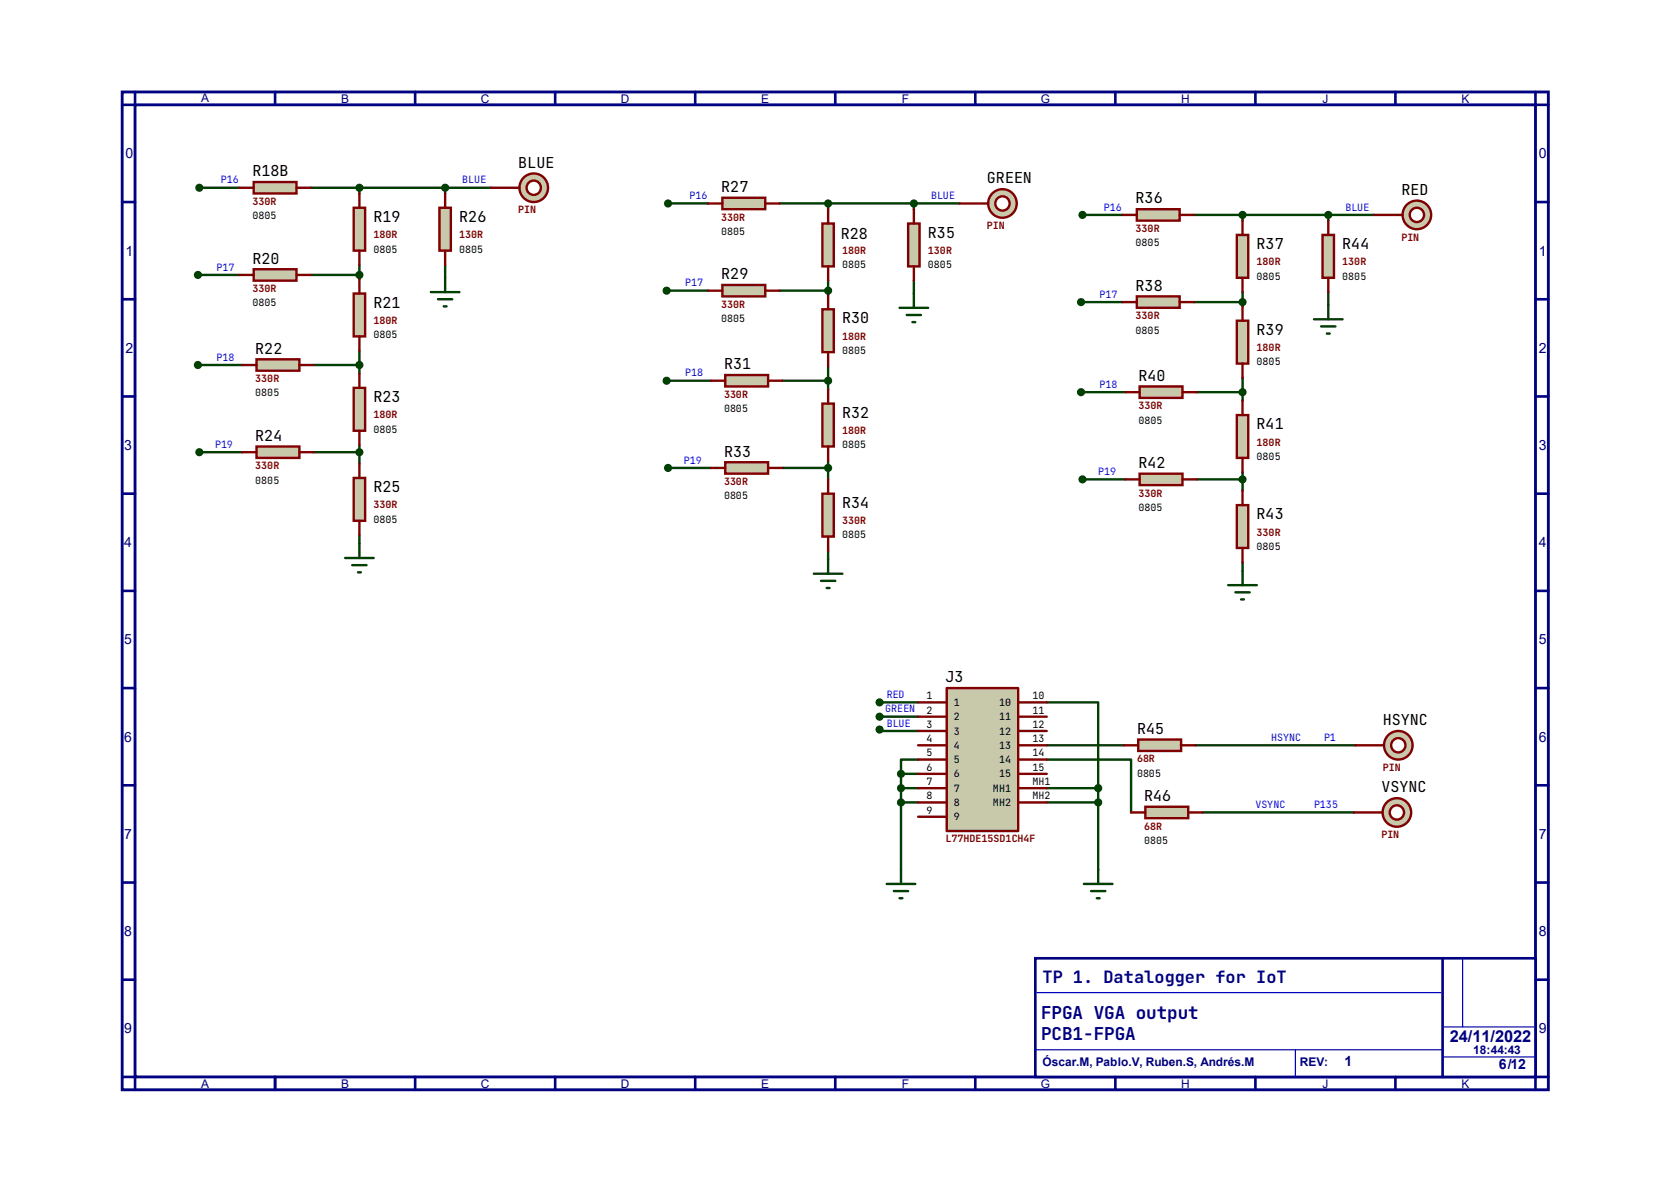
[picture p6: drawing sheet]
<svg xmlns="http://www.w3.org/2000/svg" width="297mm" height="210mm" viewBox="0 0 297 210" stroke-linecap="round" stroke-linejoin="round" font-family="sans-serif">
<path d="M21.7 16.3h253.5v177.3h-253.5zM24 18.6h248.9v172.7h-248.9z" fill="none" stroke="#000080" stroke-width=".51"/>
<path d="M24 16.3v2.3h-2.3M48.9 16.3v2.3" fill="none" stroke="#000080" stroke-width=".47"/>
<path d="M184 170.3h88.9v21h-88.9z" fill="#fff" stroke="#000080" stroke-width=".47"/>
<g fill="none" stroke="#000080" stroke-width=".47">
<path d="M73.8 16.3v2.3M98.7 16.3v2.3M123.6 16.3v2.3M148.5 16.3v2.3M173.4 16.3v2.3M198.2 16.3v2.3M223.1 16.3v2.3M248 16.3v2.3M272.9 16.3v2.3h2.3M21.7 35.9h2.3M272.9 35.9h2.3M21.7 53.2h2.3"/>
<path d="M272.9 53.2h2.3M21.7 70.4h2.3M272.9 70.4h2.3M21.7 87.7h2.3M272.9 87.7h2.3M21.7 105h2.3M272.9 105h2.3M21.7 122.3h2.3M21.7 139.5h2.3M272.9 122.3h2.3M272.9 139.5h2.3M21.7 156.8h2.3"/>
<path d="M272.9 156.8h2.3M21.7 174.1h2.3M256.4 170.3v21M272.9 174.1h2.3M21.7 191.3h2.3v2.3M48.9 191.3v2.3M73.8 191.3v2.3M98.7 191.3v2.3M123.6 191.3v2.3M148.5 191.3v2.3M173.4 191.3v2.3M198.2 191.3v2.3"/>
<path d="M223.1 191.3v2.3M248 191.3v2.3M275.2 191.3h-2.3v2.3"/>
</g>
<path d="M184.3 176.4h71.9M260 170.3v12.2M184 186.5h72.4M230.3 186.5v4.8M256.4 182.5h16.3M256.4 187.8h16.5" fill="none" stroke="#0000c0" stroke-width=".21"/>
<g fill="none" stroke="#004000" stroke-width=".42">
<path d="M35.4 33.4h7.1M55.2 33.4h32M63.9 33.4v1M79.1 33.4v1M118.7 36.2h7.2M138.6 36.2h32M147.2 36.2v1M162.4 36.2v1M192.4 38.2h7.1M212.2 38.2h32M220.9 38.2v1M236.1 38.2v1"/>
<path d="M35.2 48.9h7.3M55.2 48.9h8.7M63.9 47.1v2.5M79.1 47.1v2.3M118.5 51.6h7.4M138.6 51.6h8.6M147.2 49.9v2.5M162.4 49.9v2.3M192.2 53.7h7.3M212.2 53.7h8.7M220.9 51.9v2.5M236.1 51.9v2.3"/>
<path d="M35.2 64.9h7.9M55.8 64.9h8.1M63.9 62.3v4.1M63.9 79.1v3.3M118.5 67.6h7.9M139.1 67.6h8.1M147.2 65.1v4.1M192.2 69.7h7.8M212.7 69.7h8.2M220.9 67.1v4.1M35.4 80.3h7.7M55.8 80.3h8.1"/>
<path d="M63.9 95.1v1.5M118.7 83.1h7.7M139.1 83.1h8.1M147.2 81.9v3.3M147.2 97.9v1.5M192.4 85.2h7.6M212.7 85.2h8.2M220.9 83.9v3.3M220.9 99.9v1.5M156.3 129.6v.3h6.9M156.3 124.8h6.9M156.3 127.3h6.9"/>
<path d="M160.1 137.5h3.1M160.1 137.5v17M163.2 135h-3.1v2.5M186.1 124.8h9.1v15.2M186.1 135h14.9v9.4M186.1 132.4h13.7M212.5 132.4h28.4M160.1 140h3.1M160.1 142.6h3.1M186.1 140h9.1M186.1 142.6h9.1M195.2 140v14.5"/>
<path d="M213.7 144.4h27"/>
</g>
<circle cx="94.9" cy="33.4" r="2.54" fill="#c8c8aa" stroke="#800000" stroke-width=".42"/>
<circle cx="94.9" cy="33.4" r="1.27" fill="#fff" stroke="#800000" stroke-width=".42"/>
<path d="M87.2 33.4h5.1" fill="none" stroke="#800000" stroke-width=".42"/>
<path d="M45.1 32.3h7.6v2.1h-7.6z" fill="#c8c8aa" stroke="#800000" stroke-width=".42"/>
<path d="M42.5 33.4h2.6M52.7 33.4h2.5" fill="none" stroke="#800000" stroke-width=".42"/>
<path d="M45.1 47.8h7.6v2.1h-7.6z" fill="#c8c8aa" stroke="#800000" stroke-width=".42"/>
<path d="M42.5 48.9h2.6M52.7 48.9h2.5" fill="none" stroke="#800000" stroke-width=".42"/>
<path d="M45.6 63.8h7.6v2.1h-7.6z" fill="#c8c8aa" stroke="#800000" stroke-width=".42"/>
<path d="M43.1 64.9h2.5M53.2 64.9h2.6" fill="none" stroke="#800000" stroke-width=".42"/>
<path d="M45.6 79.3h7.6v2.1h-7.6z" fill="#c8c8aa" stroke="#800000" stroke-width=".42"/>
<path d="M43.1 80.3h2.5M53.2 80.3h2.6" fill="none" stroke="#800000" stroke-width=".42"/>
<path d="M62.9 84.9h2v7.6h-2z" fill="#c8c8aa" stroke="#800000" stroke-width=".42"/>
<path d="M63.9 82.4v2.5M63.9 92.5v2.6" fill="none" stroke="#800000" stroke-width=".42"/>
<path d="M62.9 68.9h2v7.6h-2z" fill="#c8c8aa" stroke="#800000" stroke-width=".42"/>
<path d="M63.9 66.4v2.5M63.9 76.5v2.6" fill="none" stroke="#800000" stroke-width=".42"/>
<path d="M62.9 52.2h2v7.6h-2z" fill="#c8c8aa" stroke="#800000" stroke-width=".42"/>
<path d="M63.9 49.6v2.6M63.9 59.8v2.5" fill="none" stroke="#800000" stroke-width=".42"/>
<path d="M62.9 36.9h2v7.6h-2z" fill="#c8c8aa" stroke="#800000" stroke-width=".42"/>
<path d="M63.9 34.4v2.5M63.9 44.5v2.6" fill="none" stroke="#800000" stroke-width=".42"/>
<path d="M78.1 36.9h2v7.6h-2z" fill="#c8c8aa" stroke="#800000" stroke-width=".42"/>
<path d="M79.1 34.4v2.5M79.1 44.5v2.6" fill="none" stroke="#800000" stroke-width=".42"/>
<g fill="#004000" stroke="#004000" stroke-width=".42">
<circle cx="63.9" cy="33.4" r=".51"/>
<circle cx="79.1" cy="33.4" r=".51"/>
<circle cx="63.9" cy="48.9" r=".51"/>
<circle cx="63.9" cy="64.9" r=".51"/>
<circle cx="63.9" cy="80.3" r=".51"/>
<circle cx="35.4" cy="33.4" r=".51"/>
<circle cx="35.2" cy="48.9" r=".51"/>
<circle cx="35.2" cy="64.9" r=".51"/>
<circle cx="35.4" cy="80.3" r=".51"/>
</g>
<path d="M76.6 51.9h5.1M77.9 53.2h2.5M78.9 54.4h.5M79.1 49.4v2.5M61.3 99.1h5.1M63.9 96.6v2.5M62.6 100.4h2.6M63.6 101.7h.5" fill="none" stroke="#004000" stroke-width=".42"/>
<circle cx="178.2" cy="36.2" r="2.54" fill="#c8c8aa" stroke="#800000" stroke-width=".42"/>
<circle cx="178.2" cy="36.2" r="1.27" fill="#fff" stroke="#800000" stroke-width=".42"/>
<path d="M170.6 36.2h5" fill="none" stroke="#800000" stroke-width=".42"/>
<path d="M128.4 35.1h7.6v2.1h-7.6z" fill="#c8c8aa" stroke="#800000" stroke-width=".42"/>
<path d="M125.9 36.2h2.5M136 36.2h2.6" fill="none" stroke="#800000" stroke-width=".42"/>
<path d="M128.4 50.6h7.6v2.1h-7.6z" fill="#c8c8aa" stroke="#800000" stroke-width=".42"/>
<path d="M125.9 51.6h2.5M136 51.6h2.6" fill="none" stroke="#800000" stroke-width=".42"/>
<path d="M128.9 66.6h7.6v2.1h-7.6z" fill="#c8c8aa" stroke="#800000" stroke-width=".42"/>
<path d="M126.4 67.6h2.5M136.5 67.6h2.6" fill="none" stroke="#800000" stroke-width=".42"/>
<path d="M128.9 82.1h7.6v2.1h-7.6z" fill="#c8c8aa" stroke="#800000" stroke-width=".42"/>
<path d="M126.4 83.1h2.5M136.5 83.1h2.6" fill="none" stroke="#800000" stroke-width=".42"/>
<path d="M146.2 87.7h2v7.6h-2z" fill="#c8c8aa" stroke="#800000" stroke-width=".42"/>
<path d="M147.2 85.2v2.5M147.2 95.3v2.6" fill="none" stroke="#800000" stroke-width=".42"/>
<path d="M146.2 71.7h2v7.6h-2z" fill="#c8c8aa" stroke="#800000" stroke-width=".42"/>
<path d="M147.2 69.2v2.5M147.2 79.3v2.6" fill="none" stroke="#800000" stroke-width=".42"/>
<path d="M146.2 54.9h2v7.7h-2z" fill="#c8c8aa" stroke="#800000" stroke-width=".42"/>
<path d="M147.2 52.4v2.5M147.2 62.6v2.5" fill="none" stroke="#800000" stroke-width=".42"/>
<path d="M146.2 39.7h2v7.6h-2z" fill="#c8c8aa" stroke="#800000" stroke-width=".42"/>
<path d="M147.2 37.2v2.5M147.2 47.3v2.6" fill="none" stroke="#800000" stroke-width=".42"/>
<path d="M161.4 39.7h2v7.6h-2z" fill="#c8c8aa" stroke="#800000" stroke-width=".42"/>
<path d="M162.4 37.2v2.5M162.4 47.3v2.6" fill="none" stroke="#800000" stroke-width=".42"/>
<g fill="#004000" stroke="#004000" stroke-width=".42">
<circle cx="147.2" cy="36.2" r=".51"/>
<circle cx="162.4" cy="36.2" r=".51"/>
<circle cx="147.2" cy="51.6" r=".51"/>
<circle cx="147.2" cy="67.6" r=".51"/>
<circle cx="147.2" cy="83.1" r=".51"/>
<circle cx="118.7" cy="36.2" r=".51"/>
<circle cx="118.5" cy="51.6" r=".51"/>
<circle cx="118.5" cy="67.6" r=".51"/>
<circle cx="118.7" cy="83.1" r=".51"/>
</g>
<path d="M159.9 54.7h5.1M161.2 56h2.5M162.2 57.2h.5M162.4 52.2v2.5M147.2 99.4v2.5M144.7 101.9h5M145.9 103.2h2.6M146.9 104.5h.5" fill="none" stroke="#004000" stroke-width=".42"/>
<circle cx="251.8" cy="38.2" r="2.54" fill="#c8c8aa" stroke="#800000" stroke-width=".42"/>
<circle cx="251.8" cy="38.2" r="1.27" fill="#fff" stroke="#800000" stroke-width=".42"/>
<path d="M244.2 38.2h5.1" fill="none" stroke="#800000" stroke-width=".42"/>
<path d="M202.1 37.2h7.6v2h-7.6z" fill="#c8c8aa" stroke="#800000" stroke-width=".42"/>
<path d="M199.5 38.2h2.6M209.7 38.2h2.5" fill="none" stroke="#800000" stroke-width=".42"/>
<path d="M202.1 52.7h7.6v2h-7.6z" fill="#c8c8aa" stroke="#800000" stroke-width=".42"/>
<path d="M199.5 53.7h2.6M209.7 53.7h2.5" fill="none" stroke="#800000" stroke-width=".42"/>
<path d="M202.6 68.7h7.6v2h-7.6z" fill="#c8c8aa" stroke="#800000" stroke-width=".42"/>
<path d="M200 69.7h2.6M210.2 69.7h2.5" fill="none" stroke="#800000" stroke-width=".42"/>
<path d="M202.6 84.2h7.6v2h-7.6z" fill="#c8c8aa" stroke="#800000" stroke-width=".42"/>
<path d="M200 85.2h2.6M210.2 85.2h2.5" fill="none" stroke="#800000" stroke-width=".42"/>
<path d="M219.8 89.7h2.1v7.7h-2.1z" fill="#c8c8aa" stroke="#800000" stroke-width=".42"/>
<path d="M220.9 87.2v2.5M220.9 97.4v2.5" fill="none" stroke="#800000" stroke-width=".42"/>
<path d="M219.8 73.7h2.1v7.7h-2.1z" fill="#c8c8aa" stroke="#800000" stroke-width=".42"/>
<path d="M220.9 71.2v2.5M220.9 81.4v2.5" fill="none" stroke="#800000" stroke-width=".42"/>
<path d="M219.8 57h2.1v7.6h-2.1z" fill="#c8c8aa" stroke="#800000" stroke-width=".42"/>
<path d="M220.9 54.4v2.6M220.9 64.6v2.5" fill="none" stroke="#800000" stroke-width=".42"/>
<path d="M219.8 41.7h2.1v7.7h-2.1z" fill="#c8c8aa" stroke="#800000" stroke-width=".42"/>
<path d="M220.9 39.2v2.5M220.9 49.4v2.5" fill="none" stroke="#800000" stroke-width=".42"/>
<path d="M235.1 41.7h2v7.7h-2z" fill="#c8c8aa" stroke="#800000" stroke-width=".42"/>
<path d="M236.1 39.2v2.5M236.1 49.4v2.5" fill="none" stroke="#800000" stroke-width=".42"/>
<g fill="#004000" stroke="#004000" stroke-width=".42">
<circle cx="220.9" cy="38.2" r=".51"/>
<circle cx="236.1" cy="38.2" r=".51"/>
<circle cx="220.9" cy="53.7" r=".51"/>
<circle cx="220.9" cy="69.7" r=".51"/>
<circle cx="220.9" cy="85.2" r=".51"/>
<circle cx="192.4" cy="38.2" r=".51"/>
<circle cx="192.2" cy="53.7" r=".51"/>
<circle cx="192.2" cy="69.7" r=".51"/>
<circle cx="192.4" cy="85.2" r=".51"/>
</g>
<path d="M233.6 56.7h5M234.8 58h2.6M235.8 59.3h.5M236.1 54.2v2.5M218.3 104h5.1M219.6 105.2h2.5M220.6 106.5h.5M220.9 101.4v2.6" fill="none" stroke="#004000" stroke-width=".42"/>
<path d="M168.3 122.3h12.7v25.4h-12.7z" fill="#c8c8aa" stroke="#800000" stroke-width=".42"/>
<g fill="none" stroke="#800000" stroke-width=".42">
<path d="M163.2 124.8h5.1M163.2 127.3h5.1M163.2 129.9h5.1M163.2 132.4h5.1M163.2 135h5.1M163.2 137.5h5.1M181 124.8h5.1M181 127.3h5.1M181 129.9h5.1M181 132.4h5.1M181 135h5.1M181 137.5h5.1"/>
<path d="M163.2 140h5.1M163.2 142.6h5.1M163.2 145.1h5.1M181 140h5.1M181 142.6h5.1"/>
</g>
<g fill="#004000" stroke="#004000" stroke-width=".42">
<circle cx="156.3" cy="124.8" r=".51"/>
<circle cx="156.3" cy="127.3" r=".51"/>
<circle cx="156.3" cy="129.6" r=".51"/>
<circle cx="160.1" cy="137.5" r=".51"/>
<circle cx="160.1" cy="140" r=".51"/>
<circle cx="160.1" cy="142.6" r=".51"/>
<circle cx="195.2" cy="140" r=".51"/>
<circle cx="195.2" cy="142.6" r=".51"/>
</g>
<path d="M157.6 157.1h5.1M158.9 158.3h2.5M159.9 159.6h.5M160.1 154.5v2.6M192.7 157.1h5M193.9 158.3h2.6M194.9 159.6h.6M195.2 154.5v2.6" fill="none" stroke="#004000" stroke-width=".42"/>
<path d="M202.3 131.4h7.6v2h-7.6z" fill="#c8c8aa" stroke="#800000" stroke-width=".42"/>
<path d="M199.8 132.4h2.5M209.9 132.4h2.6" fill="none" stroke="#800000" stroke-width=".42"/>
<path d="M203.6 143.3h7.6v2.1h-7.6z" fill="#c8c8aa" stroke="#800000" stroke-width=".42"/>
<path d="M201 144.4h2.6M211.2 144.4h2.5" fill="none" stroke="#800000" stroke-width=".42"/>
<circle cx="248.5" cy="132.4" r="2.54" fill="#c8c8aa" stroke="#800000" stroke-width=".42"/>
<circle cx="248.5" cy="132.4" r="1.27" fill="#fff" stroke="#800000" stroke-width=".42"/>
<path d="M240.9 132.4h5.1" fill="none" stroke="#800000" stroke-width=".42"/>
<circle cx="248.3" cy="144.4" r="2.54" fill="#c8c8aa" stroke="#800000" stroke-width=".42"/>
<circle cx="248.3" cy="144.4" r="1.27" fill="#fff" stroke="#800000" stroke-width=".42"/>
<path d="M240.7 144.4h5" fill="none" stroke="#800000" stroke-width=".42"/>
<g font-size="3.1" fill="#000080">
<text x="185" y="184.8">PCB1-FPGA</text>
<text x="185" y="181">FPGA VGA output</text>
</g>
<text font-size="3" fill="#000080" x="185.3" y="174.7">TP 1. Datalogger for IoT</text>
<text font-size="2.9" fill="#000080" x="257.7" y="185.2">24/11/2022</text>
<g font-size="2.7">
<text x="92.1" y="29.8">BLUE</text>
<text x="44.9" y="31.3">R18B</text>
<text x="128.2" y="34.1">R27</text>
<text x="175.4" y="32.6">GREEN</text>
<text x="249.1" y="34.6">RED</text>
<text x="66.4" y="39.4">R19</text>
<text x="81.6" y="39.4">R26</text>
<text x="201.8" y="36.2">R36</text>
<text x="44.9" y="46.8">R20</text>
<text x="149.4" y="42.5">R28</text>
<text x="164.9" y="42.2">R35</text>
<text x="223.4" y="44.2">R37</text>
<text x="238.6" y="44.2">R44</text>
<text x="128.2" y="49.6">R29</text>
<text x="201.8" y="51.6">R38</text>
<text x="66.4" y="54.7">R21</text>
<text x="149.7" y="57.4">R30</text>
<text x="223.4" y="59.5">R39</text>
<text x="45.4" y="62.8">R22</text>
<text x="128.7" y="65.6">R31</text>
<text x="66.4" y="71.4">R23</text>
<text x="202.4" y="67.6">R40</text>
<text x="149.7" y="74.2">R32</text>
<text x="223.4" y="76.2">R41</text>
<text x="45.4" y="78.3">R24</text>
<text x="128.7" y="81.1">R33</text>
<text x="202.4" y="83.1">R42</text>
<text x="66.4" y="87.4">R25</text>
<text x="149.7" y="90.2">R34</text>
<text x="223.4" y="92.2">R43</text>
<text x="168.1" y="121.2">J3</text>
<text x="202.1" y="130.4">R45</text>
<text x="245.8" y="128.9">HSYNC</text>
<text x="203.4" y="142.3">R46</text>
<text x="245.5" y="140.8">VSYNC</text>
</g>
<g font-size="2.5" fill="#000080">
<text x="22.3" y="28.2">0</text>
<text x="273.5" y="28.2">0</text>
<text x="22.3" y="45.4">1</text>
<text x="273.5" y="45.4">1</text>
<text x="22.3" y="62.7">2</text>
<text x="273.5" y="62.7">2</text>
<text x="22.1" y="80">3</text>
<text x="273.5" y="80">3</text>
<text x="22.1" y="97.2">4</text>
<text x="273.5" y="97.2">4</text>
<text x="22.1" y="114.5">5</text>
<text x="273.5" y="114.5">5</text>
<text x="22.1" y="131.8">6</text>
<text x="273.5" y="131.8">6</text>
<text x="22.1" y="149.1">7</text>
<text x="273.5" y="149.1">7</text>
<text x="22.1" y="166.3">8</text>
<text x="273.5" y="166.3">8</text>
<text x="22.1" y="183.6">9</text>
<text x="273.5" y="183.6">9</text>
<text x="239" y="189.5">1</text>
<text x="266.4" y="190">6/12</text>
</g>
<g font-size="2.1" fill="#000080">
<text x="35.7" y="18.1">A</text>
<text x="60.6" y="18.4">B</text>
<text x="85.5" y="18.4">C</text>
<text x="110.4" y="18.4">D</text>
<text x="135.3" y="18.4">E</text>
<text x="160.3" y="18.4">F</text>
<text x="185" y="18.4">G</text>
<text x="209.9" y="18.4">H</text>
<text x="235.1" y="18.4">J</text>
<text x="259.7" y="18.4">K</text>
<text x="185.3" y="189.5">Óscar.M, Pablo.V, Ruben.S, Andrés.M</text>
<text x="231.1" y="189.4">REV:</text>
<text x="261.9" y="187.3">18:44:43</text>
<text x="35.7" y="193.4">A</text>
<text x="60.6" y="193.4">B</text>
<text x="85.5" y="193.4">C</text>
<text x="110.4" y="193.4">D</text>
<text x="135.3" y="193.4">E</text>
<text x="160.3" y="193.4">F</text>
<text x="185" y="193.4">G</text>
<text x="209.9" y="193.4">H</text>
<text x="235.1" y="193.4">J</text>
<text x="259.7" y="193.4">K</text>
</g>
<g font-size="1.8" fill="#00f">
<text x="39.2" y="32.6">P16</text>
<text x="82.2" y="32.6">BLUE</text>
<text x="122.6" y="35.4">P16</text>
<text x="165.5" y="35.4">BLUE</text>
<text x="196.2" y="37.4">P16</text>
<text x="239.1" y="37.4">BLUE</text>
<text x="38.5" y="48.1">P17</text>
<text x="121.8" y="50.9">P17</text>
<text x="195.5" y="52.9">P17</text>
<text x="38.5" y="64.1">P18</text>
<text x="121.8" y="66.9">P18</text>
<text x="195.5" y="68.9">P18</text>
<text x="38.2" y="79.6">P19</text>
<text x="121.5" y="82.4">P19</text>
<text x="195.2" y="84.4">P19</text>
<text x="157.6" y="124">RED</text>
<text x="157.4" y="126.6">GREEN</text>
<text x="157.6" y="129.1">BLUE</text>
<text x="225.9" y="131.7">HSYNC</text>
<text x="235.3" y="131.7">P1</text>
<text x="223.1" y="143.6">VSYNC</text>
<text x="233.6" y="143.6">P135</text>
</g>
<g font-size="1.8" fill="#800000">
<text x="44.9" y="36.4">330R</text>
<text x="92.1" y="37.9">PIN</text>
<text x="128.2" y="39.2">330R</text>
<text x="175.4" y="40.7">PIN</text>
<text x="201.8" y="41.2">330R</text>
<text x="66.4" y="42.3">180R</text>
<text x="81.6" y="42.3">130R</text>
<text x="149.7" y="45.1">180R</text>
<text x="164.9" y="45.1">130R</text>
<text x="223.4" y="47.2">180R</text>
<text x="238.6" y="47.2">130R</text>
<text x="249.1" y="42.8">PIN</text>
<text x="44.9" y="51.9">330R</text>
<text x="66.4" y="57.6">180R</text>
<text x="128.2" y="54.7">330R</text>
<text x="201.8" y="56.7">330R</text>
<text x="149.7" y="60.4">180R</text>
<text x="223.4" y="62.4">180R</text>
<text x="45.4" y="67.9">330R</text>
<text x="128.7" y="70.7">330R</text>
<text x="66.4" y="74.3">180R</text>
<text x="149.7" y="77.1">180R</text>
<text x="202.4" y="72.7">330R</text>
<text x="45.4" y="83.4">330R</text>
<text x="223.4" y="79.2">180R</text>
<text x="128.7" y="86.2">330R</text>
<text x="202.4" y="88.2">330R</text>
<text x="66.4" y="90.3">330R</text>
<text x="149.7" y="93.1">330R</text>
<text x="223.4" y="95.2">330R</text>
<text x="202.1" y="135.5">68R</text>
<text x="245.8" y="137">PIN</text>
<text x="168.1" y="149.7">L77HDE15SD1CH4F</text>
<text x="203.4" y="147.4">68R</text>
<text x="245.5" y="148.9">PIN</text>
</g>
<g font-size="1.8">
<text x="44.9" y="38.9">0805</text>
<text x="128.2" y="41.7">0805</text>
<text x="66.4" y="44.9">0805</text>
<text x="81.6" y="44.9">0805</text>
<text x="149.7" y="47.7">0805</text>
<text x="164.9" y="47.7">0805</text>
<text x="201.8" y="43.8">0805</text>
<text x="223.4" y="49.7">0805</text>
<text x="238.6" y="49.7">0805</text>
<text x="44.9" y="54.4">0805</text>
<text x="128.2" y="57.2">0805</text>
<text x="201.8" y="59.3">0805</text>
<text x="66.4" y="60.1">0805</text>
<text x="149.7" y="62.9">0805</text>
<text x="223.4" y="64.9">0805</text>
<text x="45.4" y="70.4">0805</text>
<text x="66.4" y="76.9">0805</text>
<text x="128.7" y="73.2">0805</text>
<text x="202.4" y="75.3">0805</text>
<text x="149.7" y="79.7">0805</text>
<text x="223.4" y="81.7">0805</text>
<text x="45.4" y="85.9">0805</text>
<text x="128.7" y="88.7">0805</text>
<text x="66.4" y="92.9">0805</text>
<text x="149.7" y="95.7">0805</text>
<text x="202.4" y="90.8">0805</text>
<text x="223.4" y="97.7">0805</text>
<text x="164.7" y="124.2">1</text>
<text x="169.5" y="125.4">1</text>
<text x="177.6" y="125.4">10</text>
<text x="183.5" y="124.2">10</text>
<text x="164.7" y="126.8">2</text>
<text x="164.7" y="129.3">3</text>
<text x="164.7" y="131.9">4</text>
<text x="169.5" y="128">2</text>
<text x="169.5" y="130.5">3</text>
<text x="177.6" y="128">11</text>
<text x="177.6" y="130.5">12</text>
<text x="183.5" y="126.8">11</text>
<text x="183.5" y="129.3">12</text>
<text x="183.5" y="131.9">13</text>
<text x="164.7" y="134.4">5</text>
<text x="164.7" y="136.9">6</text>
<text x="169.5" y="133.1">4</text>
<text x="169.5" y="135.6">5</text>
<text x="177.6" y="133.1">13</text>
<text x="177.6" y="135.6">14</text>
<text x="183.5" y="134.4">14</text>
<text x="183.5" y="136.9">15</text>
<text x="164.7" y="139.5">7</text>
<text x="164.7" y="142">8</text>
<text x="169.5" y="138.1">6</text>
<text x="169.5" y="140.7">7</text>
<text x="169.5" y="143.2">8</text>
<text x="176.5" y="140.7">MH1</text>
<text x="176.5" y="143.2">MH2</text>
<text x="177.6" y="138.1">15</text>
<text x="183.5" y="139.5">MH1</text>
<text x="183.5" y="142">MH2</text>
<text x="202.1" y="138">0805</text>
<text x="164.7" y="144.6">9</text>
<text x="169.5" y="145.8">9</text>
<text x="203.4" y="149.9">0805</text>
</g>
</svg>
